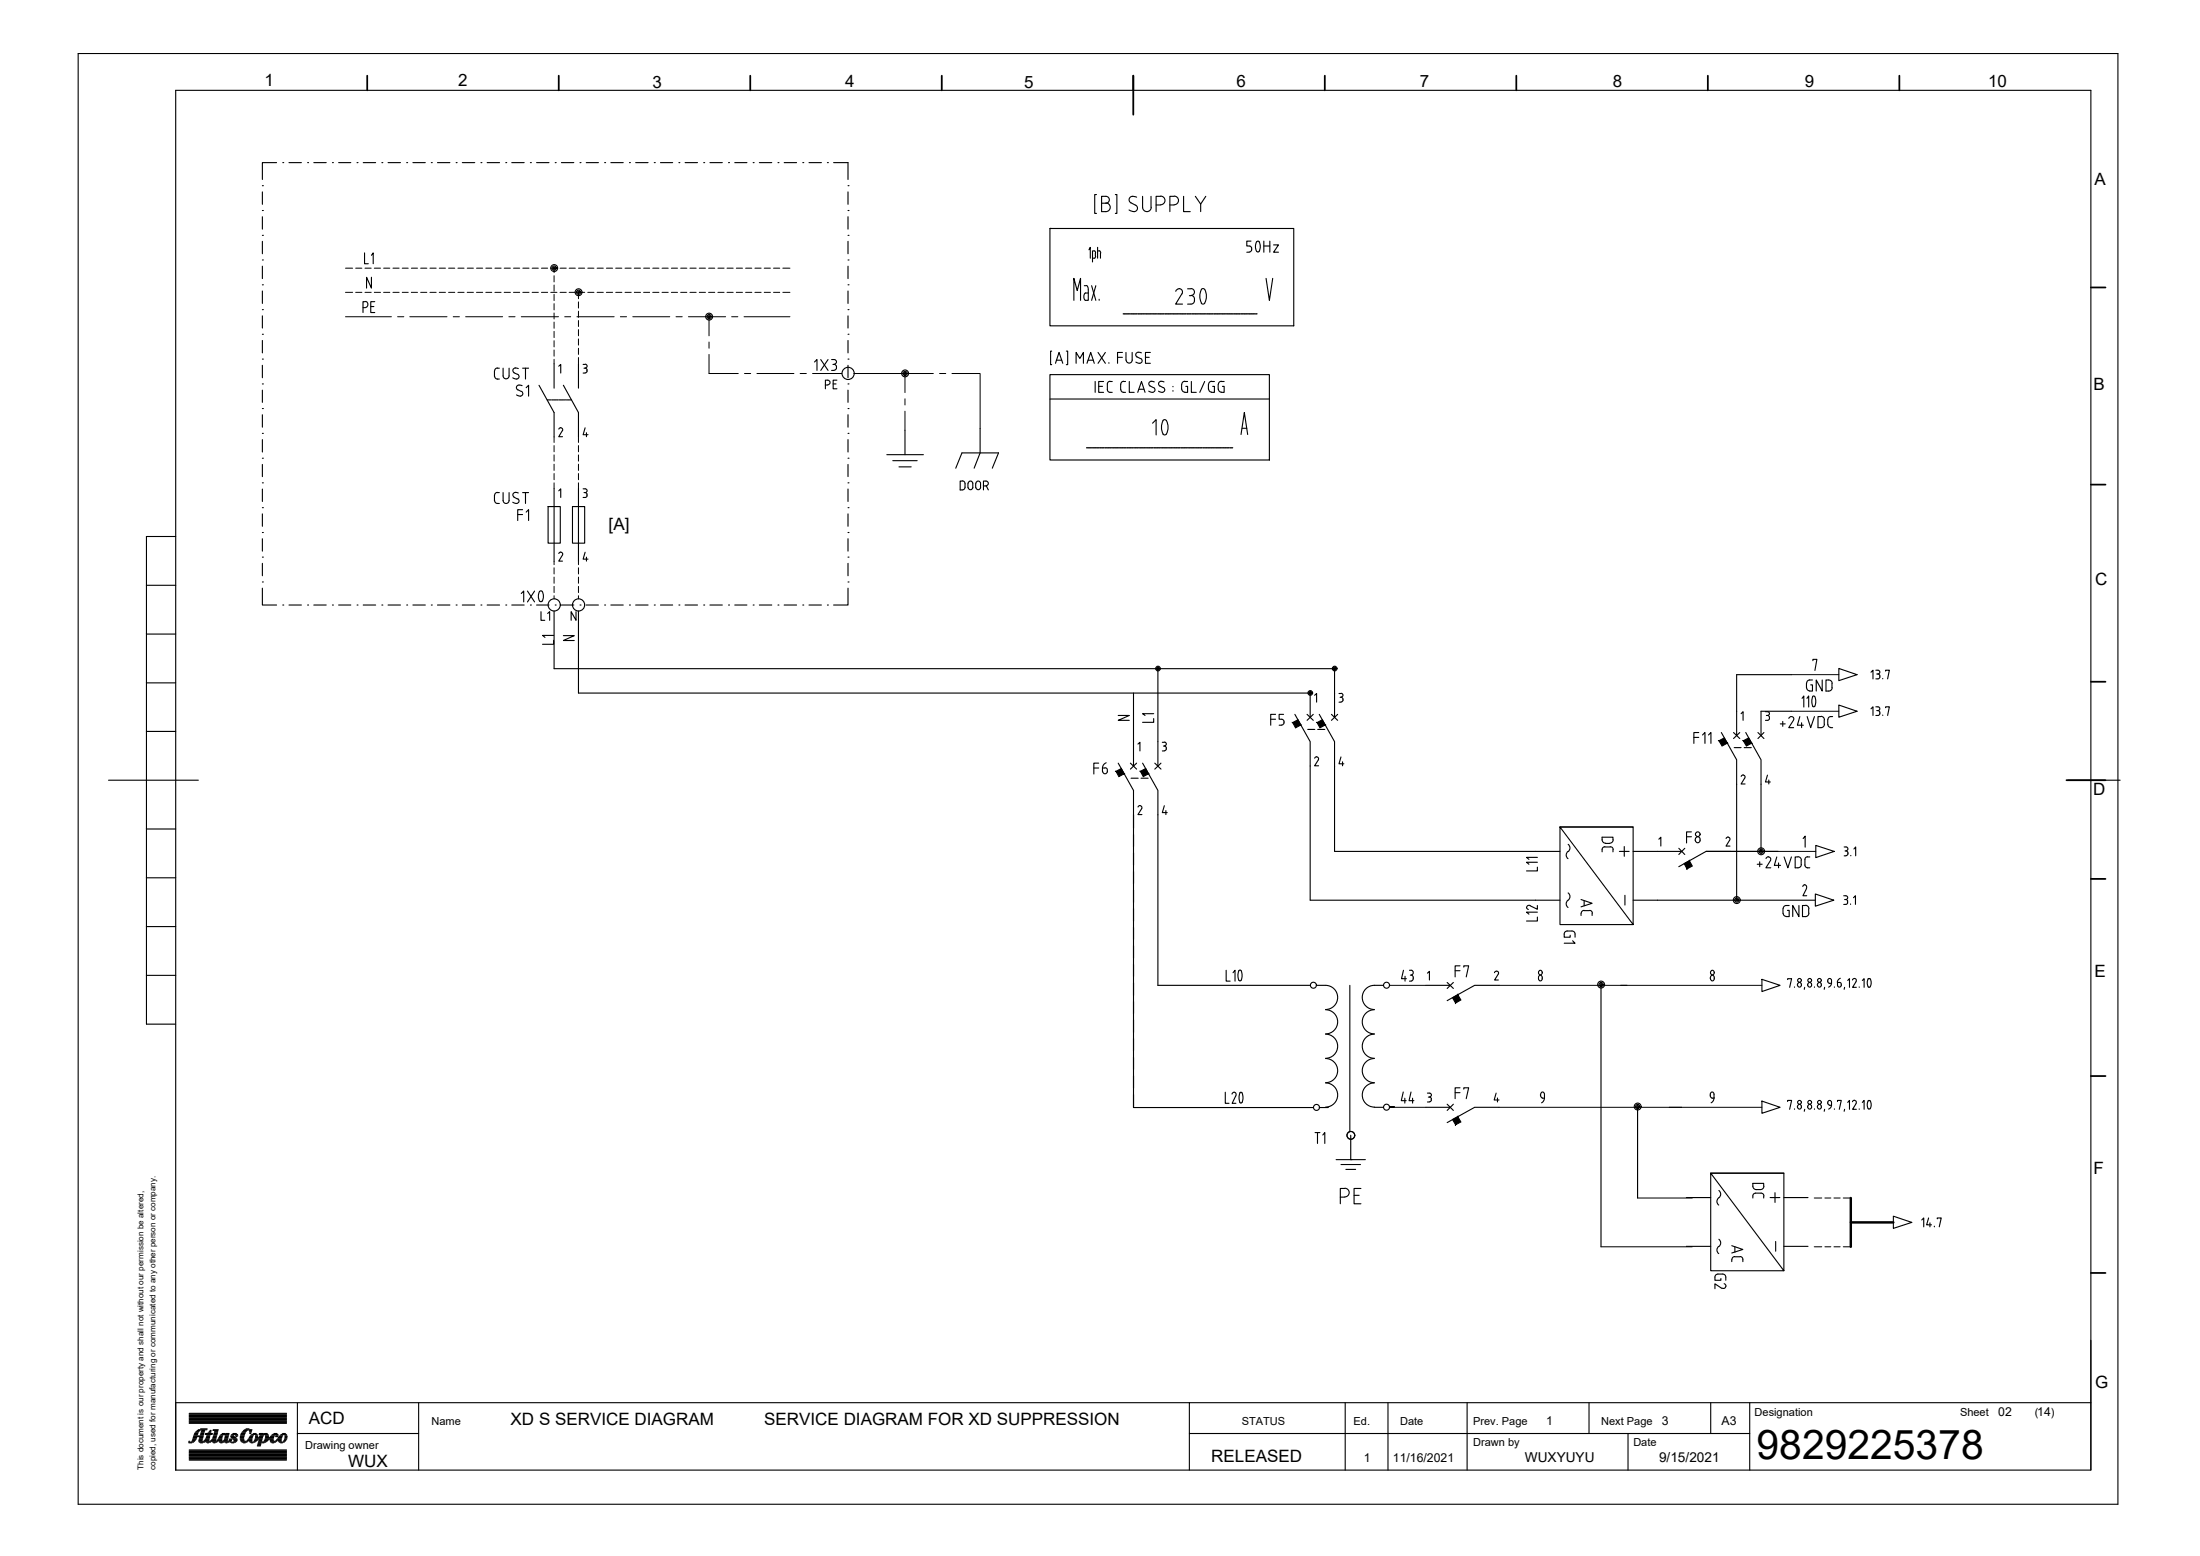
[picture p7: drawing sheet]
<svg xmlns="http://www.w3.org/2000/svg" width="420mm" height="297mm" viewBox="0 0 420 297" stroke-linecap="round" stroke-linejoin="round" font-family="sans-serif">
<!-- layer: Titleblock(Atlas Copco) -->
<g fill="none" stroke="#000" stroke-width=".21">
<path d="M14.9 10.2h389.6v277h-389.6zM33.6 17.2h365.7v263.4h-365.7zM28 111.7h5.6M33.6 102.4h-5.6v93.1h5.6M28 139.6h5.6M28 130.4h5.6M28 121h5.6M20.7 148.9h17.2M28 158.3h5.6M394.9 148.9h10M28 176.9h5.6M28 167.6h5.6"/>
<path d="M28 186.2h5.6M33.6 267.8h193.5M36.1 275.1h.1M36.1 275.4h.5M36.1 275.3h.9M36.1 278.7h18.6M36.1 278.6h18.6M36.1 278.4h18.6M36.1 278.3h18.6M36.1 278.1h18.6M36.1 278h18.6M36.1 277.8h18.6"/>
<path d="M36.1 277.7h18.6M36.1 277.6h18.6M36.1 277.4h18.6M36.1 277.3h18.6M36.1 277.1h18.6M36.1 277h18.6M36.1 276.8h18.6M36.1 271.7h18.6M36.1 271.6h18.6M36.1 271.4h18.6M36.1 271.3h18.6M36.1 271.1h18.6"/>
<path d="M36.1 271h18.6M36.1 270.8h18.6M36.1 270.7h18.6M36.1 270.5h18.6M36.1 270.4h18.6M36.1 270.2h18.6M36.1 270.1h18.6M36.1 269.9h18.6M36.1 269.8h18.6M36.6 275.1h.6M36.7 275h.6M36.8 274.8h.6"/>
<path d="M36.8 274.7h.7M36.9 274.5h.6M36.9 274.4h.7M36.9 274.2h1.9M37 274.1h1.8M37 274h.7M37.1 273.8h.6M37.2 273.7h.6M37.2 273.5h.6M37.4 273.4h.5M37.5 273.2h.5M37.7 273.1h.5"/>
<path d="M37.9 272.9h1.6M38 275.1h2.5M38 275h.6M38 274.8h.6M38 275.3h1.1M38 274.7h.7M38.1 274.5h.6M38.1 274.4h.7M38.3 275.4h.4M38.3 274h.5M38.3 273.8h.6M38.3 272.8h1.3"/>
<path d="M38.3 273.7h.6M38.4 273.5h.6M38.4 273.4h.6M38.5 273.2h.6M38.5 273.1h.6M39 275h.9M39.1 274.8h.8M39.2 273.8h1.3M39.2 273.7h1.4M39.2 274.7h.7M39.3 274.5h.7M39.4 275.3h.8"/>
<path d="M39.4 274.4h.6M39.4 274.2h.6M39.5 274.1h.6M39.5 274h.6M39.6 275.4h.3M39.7 273.5h.5M39.9 273.4h.4M40 273.2h.3M40.1 273.1h.2M40.2 275h1M40.4 274.8h.8M40.5 275.1h1.1"/>
<path d="M40.5 274.7h.8M40.6 275.3h.8M40.6 274.5h.7M40.7 274.4h.6M40.7 273.1h.9M40.7 274.2h.6M40.7 272.9h1M40.8 275.4h.3M40.8 274.1h.6M40.8 274h.6M40.8 273.8h.7M40.9 273.7h.6"/>
<path d="M40.9 273.5h.7M41 273.4h.6M41 273.2h.6M41.4 275h1M41.6 274.8h.8M41.6 274.7h.8M41.7 274.5h.7M41.8 275.1h2.3M41.8 274.4h.6M41.9 275.3h.8M41.9 274.2h.5M42 274.1h.5"/>
<path d="M42.1 274h.5M42.1 275.4h.3M42.2 273.8h1.5M42.4 273.7h.6M42.7 275h.7M42.8 274.8h.7M42.9 274.7h.6M42.9 275.3h.8M42.9 274.5h.6M43 274.4h.5M43 274h.7M43 274.2h.6"/>
<path d="M43 274.1h.6M43.1 275.4h.3M43.2 273.7h.6M43.7 275h.5M43.8 274.8h.5M43.8 274.7h.4M43.9 275.3h1.1M44.1 274.2h.7M44.1 274.1h.5M44.1 274.4h.9M44.1 274h.5M44.2 275.4h.5"/>
<path d="M44.3 274.5h.9M44.3 273.8h1.1M44.4 274.7h.9M44.5 273.7h.7M44.6 274.8h.7M44.6 275.1h.6M44.7 275h.6M45 274.1h.4M45 274h.4M45.1 274.2h.1M45.9 274.7h.7M45.9 274.5h.7"/>
<path d="M45.9 274.4h.7M45.9 274.2h.7M45.9 274.8h.7M45.9 274.1h.7M46 275h.6M46 274h.7M46 273.8h.7M46 273.7h.8M46 275.1h1.4M46.2 273.5h.6M46.2 275.3h1M46.3 273.4h.6"/>
<path d="M46.4 273.2h.7M46.5 275.4h.3M46.5 273.1h.7M46.7 272.9h1.4M47 272.8h.6M47.2 275h.3M47.3 274.8h.8M47.4 274.7h.7M47.5 274.5h.7M47.6 275h.5M47.6 273.1h.5M47.6 275.1h.5"/>
<path d="M47.6 274.4h.6M47.7 273.2h.3M47.7 273.7h.2M47.7 274.2h.5M47.7 273.5h.2M47.7 273.4h.3M47.7 275.3h1M47.8 274.1h.5M47.9 274h.5M47.9 275.4h.4M48.1 273.8h1M48.4 273.7h.5"/>
<path d="M48.5 275.1h.4M48.6 275h.5M48.7 274.8h.6M48.7 274.7h.7M48.8 274.5h1.3M48.8 274.4h.4M48.8 274.2h.4M48.8 274.1h.4M48.8 274h.4M49.1 276h.6M49.2 275.9h.6M49.2 275.7h.6"/>
<path d="M49.3 275.6h.6M49.3 275.4h.6M49.3 275.3h1.5M49.4 275.1h.7M49.4 274.4h.8M49.4 275h.6M49.5 274.8h.5M49.5 273.8h1.7M49.5 273.7h.8M49.5 274.7h.6M49.5 274.2h.7M49.6 274.1h.7"/>
<path d="M49.7 274h.7M50.1 275.4h.3M50.4 275.1h.6M50.5 273.7h.5M50.5 275h.7M50.6 274.8h.7M50.6 274.7h.9M50.7 274.5h.6M50.7 274h.6M50.7 274.4h.6M50.7 274.2h.6M50.7 274.1h.6"/>
<path d="M51.3 274.5h.9M51.5 274.4h.8M51.5 274.8h.7M51.5 274.7h.7M51.6 275h.6M51.6 275.1h1.3M51.6 274.2h.7M51.7 275.3h.9M51.8 274.1h.6M51.9 274h.6M51.9 275.4h.4M52.1 273.8h1"/>
<path d="M52.3 273.7h.6M52.6 274.1h.5M52.6 274.2h.5M52.7 275h.3M52.7 274h.4M52.8 274.8h.9M52.9 274.7h.8M53.1 274.5h.7M53.2 275h.5M53.2 274.4h.6M53.2 275.1h.5M53.3 274.2h.6"/>
<path d="M53.3 275.3h1M53.4 274.1h.6M53.5 274h.5M53.6 275.4h.4M53.7 273.8h1M54 273.7h.5M54.1 275.1h.4M54.2 275h.4M54.3 274.8h.4M54.3 274.7h.5M54.4 274.5h.4M54.4 274h.4"/>
<path d="M54.4 274.4h.4M54.4 274.2h.4M54.4 274.1h.4M56.8 273.7h23.2M56.8 267.9v12.7M80 267.8v12.8M227.1 273.7h107.1M256.9 267.8v12.8M265.1 267.8v12.8M280.2 267.8v12.8M303.5 267.8v5.9M310.9 273.7v6.9"/>
<path d="M326.7 267.8v5.9M334.2 267.8v12.8M399.3 267.8h-172.2v12.8"/>
</g>
<!-- layer: Sketch Geometry(Atlas Copco) -->
<g fill="none" stroke="#000" stroke-width=".34">
<path d="M70.1 14.4v2.8M106.7 14.4v2.8M143.3 14.4v2.8M179.9 14.4v2.8M216.4 14.4v7.5M253 14.4v2.8M289.6 14.4v2.8M326.2 14.4v2.8M362.7 14.4v2.8M399.3 54.9h2.8M399.3 92.5h2.8M399.3 130.1h2.8"/>
<path d="M394.7 148.9h7.4M399.3 167.8h2.8M399.3 205.4h2.8M399.3 243h2.8"/>
</g>
<!-- layer: LOCBOX -->
<g fill="none" stroke="#000" stroke-width=".21">
<path d="M50.1 35.4h.1M50.1 36.6v2.4M52.8 31h-2.7v3.3M54 31h.1M55.2 31h2.4M58.7 31h.1M59.9 31h2.4M63.5 31h.1M64.7 31h2.3M68.2 31h.1M69.4 31h2.3M72.9 31h.1"/>
<path d="M74.1 31h2.4M77.7 31h.1M78.9 31h2.3M82.4 31h.1M83.6 31h2.3M87.1 31h.1M88.3 31h2.4M91.8 31h.1M93 31h2.4M96.6 31h.1M97.7 31h2.4M101.3 31h.1"/>
<path d="M102.5 31h2.3M106 31h.1M107.2 31h2.4M110.8 31h.1M112 31h2.3M115.5 31h.1M116.7 31h2.3M120.2 31h.1M121.4 31h2.4M125 31h.1M126.1 31h2.4M129.7 31h.1"/>
<path d="M130.8 31h2.4M134.4 31h.1M135.6 31h2.4M139.1 31h.1M140.3 31h2.3M143.8 31h.1M145 31h2.4M148.6 31h.1M149.8 31h2.3M153.3 31h.1M154.5 31h2.4M158 31h.1"/>
<path d="M159.2 31h2.8v3.3M162 35.4h.1M162 36.6v2.4M50.1 59.1h.1M50.1 54.4h.1M50.1 49.6h.1M50.1 44.9h.1M50.1 40.2h.1M50.1 41.4v2.3M50.1 46.1v2.3M50.1 50.8v2.4M50.1 55.6v2.3"/>
<path d="M162 40.2h.1M162 44.9h.1M162 49.6h.1M162 54.4h.1M162 59.1h.1M162 41.4v2.3M162 46.1v2.3M162 50.8v2.4M162 55.6v2.3M50.1 78h.1M50.1 73.3h.1M50.1 68.6h.1"/>
<path d="M50.1 63.8h.1M50.1 60.3v2.3M50.1 65v2.4M50.1 69.7v2.4M50.1 74.5v2.3M50.1 79.2v2.3M162 63.8h.1M162 68.6h.1M162 73.3h.1M162 78h.1M162 60.3v2.3M162 65v2.4"/>
<path d="M162 69.7v2.4M162 74.5v2.3M162 79.2v2.3M50.1 96.9h.1M50.1 92.2h.1M50.1 87.5h.1M50.1 82.7h.1M50.1 83.9v2.4M50.1 88.7v2.3M50.1 93.4v2.3M50.1 98.1v2.4M162 82.7h.1"/>
<path d="M162 87.5h.1M162 92.2h.1M162 96.9h.1M162 83.9v2.4M162 88.7v2.3M162 93.4v2.3M162 98.1v2.4M50.1 112.3v3.2h2.7M50.1 111.1h.1M50.1 106.4h.1M50.1 101.7h.1M50.1 102.8v2.4"/>
<path d="M50.1 107.5v2.4M54 115.5h.1M55.2 115.5h2.4M58.7 115.5h.1M59.9 115.5h2.4M63.5 115.5h.1M64.7 115.5h2.3M68.2 115.5h.1M69.4 115.5h2.3M72.9 115.5h.1M74.1 115.5h2.4M77.7 115.5h.1"/>
<path d="M78.9 115.5h2.3M82.4 115.5h.1M83.6 115.5h2.3M87.1 115.5h.1M88.3 115.5h2.4M91.8 115.5h.1M93 115.5h2.4M96.6 115.5h.1M97.7 115.5h2.4M101.3 115.5h.1M102.5 115.5h2.3M106 115.5h.1"/>
<path d="M107.2 115.5h2.4M110.8 115.5h.1M112 115.5h2.3M115.5 115.5h.1M116.7 115.5h2.3M120.2 115.5h.1M121.4 115.5h2.4M125 115.5h.1M126.1 115.5h2.4M129.7 115.5h.1M130.8 115.5h2.4M134.4 115.5h.1"/>
<path d="M135.6 115.5h2.4M139.1 115.5h.1M140.3 115.5h2.3M143.8 115.5h.1M145 115.5h2.4M148.6 115.5h.1M149.8 115.5h2.3M153.3 115.5h.1M154.5 115.5h2.4M158 115.5h.1M162 101.7h.1M162 106.4h.1"/>
<path d="M162 111.1h.1M162 112.3v3.2h-2.8M162 102.8v2.4M162 107.5v2.4"/>
</g>
<!-- layer: WIRES_CUSTOMER -->
<g fill="none" stroke="#000" stroke-width=".19">
<path d="M66 51.2h1.3M66 55.8h1.3M67.9 51.2h1.2M67.9 55.8h1.2M69.7 51.2h1.2M69.7 55.8h1.2M71.5 51.2h1.2M71.5 55.8h1.2M73.3 51.2h1.2M73.3 55.8h1.2M75 51.2h1.2M75 55.8h1.2"/>
<path d="M76.8 51.2h1.2M76.8 55.8h1.2M78.6 51.2h1.1M78.6 55.8h1.1M80.3 51.2h1.2M80.3 55.8h1.2M82.1 51.2h1.2M82.1 55.8h1.2M83.9 51.2h1.2M83.9 55.8h1.2M85.7 51.2h1.2M85.7 55.8h1.2"/>
<path d="M87.4 51.2h1.2M87.4 55.8h1.2M89.2 51.2h1.2M89.2 55.8h1.2M91 51.2h1.2M91 55.8h1.2M92.8 51.2h1.1M92.8 55.8h1.1M94.5 51.2h1.2M94.5 55.8h1.2M96.3 51.2h1.2M96.3 55.8h1.2"/>
<path d="M98.1 51.2h1.2M98.1 55.8h1.2M99.9 51.2h1.1M99.9 55.8h1.1M101.6 51.2h1.2M101.6 55.8h1.2M103.4 51.2h1.2M103.4 55.8h1.2M105.2 51.2h1.2M105.2 55.8h1.2M105.8 51.2v.8M105.8 52.6v1.2"/>
<path d="M105.8 54.4v1.2M105.8 56.2v1.2M105.8 58v1.2M105.8 59.7v1.2M107 51.2h1.1M107 55.8h1.1M108.7 51.2h1.2M108.7 55.8h1.2M110.5 51.2h1.2M110.5 57.6v1.2M110.5 59.4v1.2M111.7 55.8h-1.2v1.2"/>
<path d="M112.3 51.2h1.1M112.3 55.8h1.1M114 51.2h1.2M114 55.8h1.2M115.8 51.2h1.2M115.8 55.8h1.2M117.6 51.2h1.2M117.6 55.8h1.2M119.4 51.2h1.2M119.4 55.8h1.2M121.1 51.2h1.2M121.1 55.8h1.2"/>
<path d="M122.9 51.2h1.2M122.9 55.8h1.2M124.7 51.2h1.1M124.7 55.8h1.1M126.4 51.2h1.2M126.4 55.8h1.2M128.2 51.2h1.2M128.2 55.8h1.2M130 51.2h1.2M130 55.8h1.2M131.8 51.2h1.2M131.8 55.8h1.2"/>
<path d="M133.5 51.2h1.2M133.5 55.8h1.2M135.3 51.2h1.2M135.3 55.8h1.2M137.1 51.2h1.2M137.1 55.8h1.2M138.8 51.2h1.2M138.8 55.8h1.2M140.6 51.2h1.2M140.6 55.8h1.2M142.4 51.2h1.2M142.4 55.8h1.2"/>
<path d="M144.2 51.2h1.2M144.2 55.8h1.2M146 51.2h1.1M146 55.8h1.1M147.7 51.2h1.2M147.7 55.8h1.2M149.5 51.2h1.4M149.5 55.8h1.4M105.8 61.5v1.2M105.8 63.3v1.1M105.8 65v1.2M105.8 66.8v1.2"/>
<path d="M105.8 68.6v.8M110.5 61.2v1.1M110.5 62.9v1.2M110.5 64.7v1.2M110.5 66.5v1.2M110.5 68.3v1.1M105.8 83.4v1.1M105.8 85.1v1.1M105.8 86.8v1.2M105.8 88.6v1.2M105.8 90.4v1.2M105.8 92.2v1"/>
<path d="M110.5 83.4v1.1M110.5 85.1v1.1M110.5 86.8v1.2M110.5 88.6v1.2M110.5 90.4v1.2M110.5 92.2v1M105.8 107.2v.6M105.8 108.4v1.2M105.8 110.2v1.2M105.8 111.9v1.2M105.8 113.7v.6M110.5 107.2v.6"/>
<path d="M110.5 108.4v1.2M110.5 110.2v1.2M110.5 111.9v1.2M110.5 113.7v.6"/>
</g>
<!-- layer: WIRES_EARTH -->
<g fill="none" stroke="#000" stroke-width=".19">
<path d="M66 60.5h8.7M75.9 60.5h1.2M78.3 60.5h7.1M86.6 60.5h1.1M88.9 60.5h7.1M97.2 60.5h1.2M99.6 60.5h7.1M107.9 60.5h1.1M110.2 60.5h7.1M118.5 60.5h1.2M120.8 60.5h7.1M129.1 60.5h1.2"/>
<path d="M131.5 60.5h7.1M135.4 60.5v3.6M135.4 65.3v1.2M135.4 67.7v3.6h5.6M139.7 60.5h1.2M142.1 60.5h8.8M142.2 71.3h1.2M144.6 71.3h7M152.8 71.3h1.2M155.2 71.3h5.6M163.1 71.3h15.2M172.8 71.3v3.6"/>
<path d="M172.8 76.1v1.2M172.8 78.5v3.6M179.4 71.3h1.2M181.8 71.3h5.4v10.5"/>
</g>
<!-- layer: SYMS -->
<g fill="none" stroke="#000" stroke-width=".21">
<path d="M102.9 73.5l2.9 5.3v4.6M105.8 69.4v4.7M107.6 73.5l2.9 5.3v4.6M110.5 69.4v4.7M104.7 96.7h2.3v7h-2.3zM105.8 93.2v14M109.3 96.7h2.4v7h-2.4zM110.5 93.2v14M169.4 86.8h6.9M170.5 87.9h4.7M171.7 89.1h2.3M172.8 82.1v4.7"/>
<path d="M182.5 89.4l1.2-2.9h7l-1.2 2.9M187.2 81.8v4.7l-1.2 2.9M247.3 136.4l2.9 5.2v4.6M249.6 136.4l1.2 1.1M250.2 132.3v4.6M250.8 136.4l-1.2 1.1M252 136.4l2.9 5.2v4.6M254.3 136.4l1.2 1.1M254.9 132.3v4.6M255.5 136.4l-1.2 1.1M328.7 139.8l3 5.2v4.7M331.1 139.8l1.2 1.2"/>
<path d="M331.7 135.8v4.6M332.3 139.8l-1.2 1.2M333.4 139.8l2.9 5.2v4.7M335.7 139.8l1.2 1.2M336.3 135.8v4.6M336.9 139.8l-1.2 1.2M351.2 134.6l3.5 1.2-3.5 1.1zM351.2 127.6l3.5 1.2-3.5 1.1zM213.6 145.7l2.9 5.2v4.6M215.9 145.7l1.2 1.1M216.5 141.6v4.6M217.1 145.7l-1.2 1.1"/>
<path d="M218.2 145.7l2.9 5.2v4.6M220.5 145.7l1.2 1.1M221.1 141.6v4.6M221.7 145.7l-1.2 1.1M311.9 157.9h-14l14 18.6v-18.6h-14v18.6h14M293.3 162.5h4.6M293.3 171.8h4.6M299.5 171.8a.87 .87 0 0 0 0 1.4M299.5 162.5a.87 .87 0 0 0 0 1.4M299.5 170.5a.87 .87 0 0 1 0 1.3M299.5 161.2a.87 .87 0 0 1 0 1.4M309.3 162.5h1.8"/>
<path d="M310.2 161.6v1.9M310.3 170.9v1.9M311.9 162.5h9.3M311.9 171.8h4.7M320.6 161.9l1.2 1.2M321.8 161.9l-1.2 1.2M330.5 162.5h-4.7l-5.2 3M346.7 170.7l3.5 1.1-3.5 1.2zM346.8 161.4l3.5 1.1-3.5 1.2zM272.3 188.1h4.7M276.4 187.6l1.2 1.1M277.6 187.6l-1.2 1.1"/>
<path d="M286.3 188.1h-4.7l-5.2 2.9M336.5 187l3.5 1.1-3.5 1.2zM272.3 211.4h4.7M276.4 210.8l1.2 1.2M277.6 210.8l-1.2 1.2M286.3 211.4h-4.7l-5.2 2.9M336.5 210.2l3.5 1.2-3.5 1.1zM322.1 228.6h4.6M322.1 237.9h4.6M328.2 237.9a.87 .87 0 0 0 0 1.4M328.3 236.6a.87 .87 0 0 1 0 1.4M328.3 227.3a.94 .94 0 0 1-.2 1.6 .87 .87 0 0 0 .1 1.1"/>
<path d="M338.1 228.6h1.8M339 227.7v1.8M339.1 237v1.9M340.7 224h-14l14 18.6v-18.6h-14v18.6h14M340.7 228.6h4.6M340.7 237.9h4.6M361.6 232.2l3.5 1.2-3.5 1.1z"/>
<circle cx="105.8" cy="51.2" r=".66"/>
<circle cx="105.8" cy="51.2" r=".4"/>
<circle cx="105.8" cy="51.2" r=".19"/>
<circle cx="110.5" cy="55.8" r=".66"/>
<circle cx="110.5" cy="55.8" r=".4"/>
<circle cx="110.5" cy="55.8" r=".19"/>
<circle cx="135.4" cy="60.4" r=".66"/>
<circle cx="135.4" cy="60.4" r=".4"/>
<circle cx="135.4" cy="60.4" r=".19"/>
<circle cx="162" cy="71.3" r="1.16"/>
<circle cx="172.9" cy="71.3" r=".66"/>
<circle cx="172.9" cy="71.3" r=".4"/>
<circle cx="172.9" cy="71.3" r=".19"/>
<circle cx="105.8" cy="115.5" r="1.16"/>
<circle cx="110.5" cy="115.5" r="1.16"/>
<circle cx="331.7" cy="171.8" r=".66"/>
<circle cx="331.7" cy="171.8" r=".4"/>
<circle cx="331.7" cy="171.8" r=".19"/>
<circle cx="336.3" cy="162.5" r=".66"/>
<circle cx="336.3" cy="162.5" r=".4"/>
<circle cx="336.3" cy="162.5" r=".19"/>
<circle cx="305.8" cy="188" r=".66"/>
<circle cx="305.8" cy="188" r=".4"/>
<circle cx="305.8" cy="188" r=".19"/>
<circle cx="312.8" cy="211.2" r=".66"/>
<circle cx="312.8" cy="211.2" r=".4"/>
<circle cx="312.8" cy="211.2" r=".19"/>
</g>
<!-- layer: WIRES_POWER -->
<path d="M105.8 116.6v11h149.1M110.5 116.6v15.7h139.7M216.5 132.3v9.3M221.1 127.6v14M216.5 155.5v55.9h34.3M221.1 155.5v32.6h29.1" fill="none" stroke="#000" stroke-width=".21"/>
<!-- layer: TAGS -->
<g fill="none" stroke="#000" stroke-width=".21">
<path d="M155.6 69.1l.4-.5v2.1M156.7 68.6l1.4 2.1M158.1 68.6l-1.4 2.1M158.8 68.6h.5M158.8 70.7h.5M159.1 69.6h.2M159.3 68.6a.44 .44 0 0 1 .5 .5 .44 .44 0 0 1-.5 .4M159.3 69.6h.2l.3 .4M159.8 70a.49 .49 0 0 1-.5 .7M99.6 113.3l.4-.5v2.1M100.7 112.8l1.4 2.1M102.1 112.8l-1.4 2.1"/>
<path d="M103 112.9a1.97 1.97 0 0 0 0 1.9M103.1 112.9l.2-.1 .2 .1M103.1 114.8l.2 .1 .2-.1M103.6 112.9a1.97 1.97 0 0 1 0 1.9"/>
</g>
<!-- layer: TERMS -->
<g fill="none" stroke="#000" stroke-width=".21">
<path d="M106.7 69.9l.4-.3v1.6M111.4 69.6h.3M111.4 71.2h.3M111.5 70.3h.2M111.8 69.5a.36 .36 0 0 1 .3 .4 .36 .36 0 0 1-.3 .3M111.8 70.3a.37 .37 0 0 1 .3 .5M112.1 70.8l-.3 .4M157.6 73.5h.5M158.1 72.6h-.5v1.6M158.1 72.6a.44 .44 0 0 1 .4 .4 .44 .44 0 0 1-.4 .5M159.1 73.3h.6M159.8 72.6h-.7v1.6h.7"/>
<path d="M106.7 93.7l.4-.4v1.7M107.1 81.7a.36 .36 0 0 1 .3 .5M107.1 81.6l-.4 .3M107.4 82.2l-.7 1.2h.7M111.4 93.3h.3M111.4 95h.3M111.5 94h.2M111.7 81.7l-.3 1.3h.9M111.8 93.3a.36 .36 0 0 1 .3 .4 .36 .36 0 0 1-.3 .3l.3 .4M112 82.6v.8M112.1 94.4a.37 .37 0 0 1-.3 .6M103.3 116.8v1.6h.7"/>
<path d="M104.6 117.1l.4-.3v1.6M107.1 105.4a.36 .36 0 0 1 .3 .6M107.1 105.4l-.4 .3M107.4 106l-.7 1.1h.7M110 116.8v1.6l-.9-1.6v1.6M111.7 105.4l-.3 1.3h.9M112 106.4v.7M251.1 132.7l.3-.3v1.6M255.7 132.4h.4M255.9 133.1a.41 .41 0 0 1 .6 .4M256.1 132.3a.36 .36 0 0 1 .4 .4 .36 .36 0 0 1-.4 .4M256.5 133.5a.4 .4 0 0 1-.4 .5h-.4"/>
<path d="M332.5 136.2l.4-.3v1.6M337.2 135.9h.4a.36 .36 0 0 1 .3 .3 .36 .36 0 0 1-.3 .4M337.3 136.6h.3M337.6 136.6l.3 .3M337.9 137a.41 .41 0 0 1-.3 .5h-.4M217.3 142l.4-.3v1.7M217.3 154.1a.38 .38 0 0 1 .6-.3 .38 .38 0 0 1 .1 .6l-.7 1.1h.8M222 141.7h.4M222 143.4h.4M222.2 142.4h.2M222.4 153.8l-.4 1.3h.9M222.4 141.7a.36 .36 0 0 1 .3 .3 .36 .36 0 0 1-.3 .4"/>
<path d="M222.4 142.4a.41 .41 0 0 1 .3 .6M222.7 154.7v.8M222.7 143l-.3 .3M251.1 144.7a.38 .38 0 0 1 .5-.2 .38 .38 0 0 1 .2 .5l-.7 1.2h.7M256.1 144.5l-.4 1.3h1M256.4 145.4v.8M330 159.8a.36 .36 0 0 1 .3 .6M330 159.8l-.3 .3M332.9 148a.36 .36 0 0 1 .3 .5M332.9 147.9l-.4 .3M333.2 148.6l-.7 1.1h.8M337.6 148l-.4 1.3h.9"/>
<path d="M337.8 148.9v.8M316.8 160.2l.4-.4v1.7M330.3 160.4l-.7 1.1h.8M272.6 185.8l.4-.4v1.7M285.8 185.4l-.4 .3M285.8 185.4a.36 .36 0 0 1 .3 .5M286.1 186l-.7 1.1h.8M272.6 208.7h.4a.36 .36 0 0 1 .4 .3 .36 .36 0 0 1-.4 .4M272.6 210.4h.4M272.8 209.4a.43 .43 0 0 1 .6 .4M273.3 209.8v.2M273.4 210l-.4 .3"/>
<path d="M285.7 208.7l-.3 1.3h.9M286 209.6v.8"/>
</g>
<!-- layer: WIREFIXED -->
<g fill="none" stroke="#000" stroke-width=".21">
<path d="M69.3 58.7h.5M69.6 48.3v2h.7M69.8 57.6h-.5v2.1M69.8 57.5a.59 .59 0 0 1 .5 .6 .59 .59 0 0 1-.5 .6M70.8 58.5h.6M70.9 48.7l.4-.4v2M70.9 52.9v2.1l-.9-2.1v2.1M71.6 57.6h-.8v2.1h.8M105.7 122.2v.8h-2.1M105.7 121.3h-2.1l.5 .4M344.2 133.3l.3-.4v2.1M345.1 133.3l.3-.4v2.1"/>
<path d="M346.2 126.1v-.2h.8l-.4 2.1M346.3 132.9h.2a1.64 1.64 0 0 1-.1 2 1.82 1.82 0 0 1-.1-2zM344.4 160.1l.3-.5v2.1M344.7 168.9l.3 .3v.4M344.7 168.9l-.4 .3M345 169.6l-.7 1.4h.7M234.2 185.2v2.1h.7M235.5 185.7l.4-.5v2.1M237 185.3l-.2-.1-.2 .1-.2 .7 .2 1.2 .2 .1 .2-.2M237 185.3l.2 .7-.2 1.2M268 185.2l-.3 1.6h.9M268.3 186.4v.9"/>
<path d="M269.2 185.2h.3a.45 .45 0 0 1 .4 .5 .45 .45 0 0 1-.4 .4M269.2 187.3h.3M269.4 186.2a.43 .43 0 0 1 .5 .4M269.9 186.6a.49 .49 0 0 1-.4 .7M293.8 186.6l.1-.2 .3-.2 .3 .2v.2M293.8 186.6a.43 .43 0 0 0 .1 .5 .43 .43 0 0 0 .5 .1l.1-.6M234 208.5v2.1h.7M235.7 208.5l-.4 .4M235.7 208.5l.3 .2v.5M236 209.2l-.7 1.4h.7M236.9 208.5h.2a1.64 1.64 0 0 1-.1 2.1 1.82 1.82 0 0 1-.1-2.1zM251.1 216.2h1"/>
<path d="M251.6 216.2v2.1M252.6 216.7l.4-.5v2.1M268 208.5l-.4 1.6h.9M268.3 209.6v1M269.5 208.5l-.4 1.6h.9M269.8 209.6v1M294.2 208.9v.3M294.2 208.9l.1-.2 .3-.2 .3 .2 .1 .2M294.2 209.2l.1 .2 .3 .2M294.6 209.6h.4M295 208.9a1.45 1.45 0 0 1-.6 1.6"/>
<circle cx="294.1" cy="185.7" r=".41"/>
</g>
<!-- layer: DESC -->
<g fill="none" stroke="#000" stroke-width=".21">
<path d="M183.4 91.8l.6 .1a1.19 1.19 0 0 1 0 1.6h-.6zM184.9 92.3v.8M184.9 92.3a.44 .44 0 0 1 .4-.5 .44 .44 0 0 1 .5 .5v.8a.44 .44 0 0 1-.5 .4 .44 .44 0 0 1-.4-.5M186.3 92.3v.8M186.4 92.3a.44 .44 0 0 1 .4-.5 .44 .44 0 0 1 .5 .5v.8a.44 .44 0 0 1-.5 .4 .44 .44 0 0 1-.4-.5M187.8 92.8h.5M188.3 92.7a.44 .44 0 0 0 .5-.4 .44 .44 0 0 0-.5-.5h-.5v1.7M188.4 92.8l.4 .7M340 138.2h.9M340.5 137.7v1M342.1 136.8l-.5 .3M342.1 136.8l.4 .2v.5"/>
<path d="M342.5 137.5l-.9 1.4h.9M343.7 136.8l-.4 1.6h1.1M344.1 138v.9M345 130.4v.9M345 131.3l.3 .5 .3 .1M345.1 136.8l.7 2.1 .7-2.1M345.6 129.8h.5M345.6 129.8l-.3 .1-.3 .5M345.8 130.7h.3v1.2h-.5M347.8 136.8h-.6v2.1h.6a.66 .66 0 0 0 .6-.6M347.8 136.8a.66 .66 0 0 1 .6 .6M348 129.8v2.1l-1.1-2.1v2.1"/>
<path d="M348.4 137.4v.9M349.1 137.3v1.1M349.1 138.3a.69 .69 0 0 0 .9 .6M349.9 130.5v.8M349.9 130.5a.66 .66 0 0 0-.7-.7h-.5v2.1h.6a.66 .66 0 0 0 .6-.6M350 136.8a.64 .64 0 0 0-.9 .5M335.6 165h.9M336.1 164.5v1M337.7 163.6l.4 .2v.5M337.7 163.5l-.4 .4M338.1 164.3l-.8 1.4h.9M339.3 163.6l-.4 1.6h1.1"/>
<path d="M339.7 164.7v1M340.5 173.5v.9M340.6 174.4l.2 .5h.3M340.7 163.6l.7 2.1 .7-2.1M341.1 172.9h.6M341.1 172.9h-.3l-.2 .5M341.4 173.8h.3v1.2h-.6M343.4 163.6h-.6v2.1h.6M343.4 163.5a.66 .66 0 0 1 .6 .7M343.6 172.9v2.1l-1.2-2.1v2.1M344 164.2v.8M344 165a.66 .66 0 0 1-.6 .7"/>
<path d="M344.8 172.9h-.6v2.1h.6M344.8 172.8a.66 .66 0 0 1 .7 .7M345.2 165.7h.4M345.2 163.6h.4M345.2 163.5l-.4 .3-.1 .3 .1 1.3 .4 .3M345.4 173.5v.8M345.5 174.3a.66 .66 0 0 1-.7 .7"/>
</g>
<!-- layer: WIRECOPY -->
<g fill="none" stroke="#000" stroke-width=".21">
<path d="M107.6 121.3h2.1l-2.1 1h2.1M213.6 136.6h2.1l-2.1 .9h2.1M220.3 137.2v.7h-2.1M220.3 136.2h-2.1l.5 .4M291.5 173.2l.4 .4M292.3 172.9h-.5l-.2 .3M293.6 165.5v.8h-2.1M293.6 164.6h-2.1l.5 .4M293.6 163.7h-2.1l.5 .4M293.6 175.1v.7h-2.1M293.6 174.1h-2.1l.5 .4M293.6 172.9v.7l-1.4-.7"/>
<path d="M326.6 186.6v.2M326.7 186.6v-.2l.3-.2 .3 .2 .1 .2M327.4 186.6a.43 .43 0 0 1-.1 .5 .43 .43 0 0 1-.4 .1l-.2-.4M326.6 208.9l.1-.2 .3-.2 .3 .2v.2M326.6 208.9a.51 .51 0 0 0 .4 .7M327 209.6h.3M327.3 208.9a1.45 1.45 0 0 1-.5 1.6"/>
<circle cx="327" cy="185.7" r=".41"/>
</g>
<!-- layer: TAGFIXED -->
<g fill="none" stroke="#000" stroke-width=".21">
<path d="M98.9 74.4l.7 .3M99.6 74.7a.54 .54 0 0 1 .1 .8 .54 .54 0 0 1-.8 0l-.3-.1M99.7 73.6a.6 .6 0 0 0-.8-.1 .6 .6 0 0 0-.2 .8l.2 .1M100.5 74l.5-.5v2.1M98.9 98.2h.9M99.8 97.3h-.9v2.1M100.5 97.8l.5-.5v2.1M242.7 137.3h.9M243.6 136.4h-.9v2M244.3 138.4h.5M244.8 137.3a.51 .51 0 0 1 .4 .7M245.1 136.4h-.8v.9h.5"/>
<path d="M245.2 138v.2l-.4 .2M324.4 139.8h-.9v2.1M208.9 146.6h.9M209.8 145.7h-.9v2.1M211 146.6h-.4v.7M211 146.6a.4 .4 0 0 1 .5 .4M211.3 145.6a1.08 1.08 0 0 0-.7 1M211.5 147.1a.46 .46 0 0 1-.4 .6 .46 .46 0 0 1-.5-.4M322.1 159.7h.9M323 158.8h-.9v2.1M323.5 140.8h.9M325.1 140.3l.5-.5v2.1"/>
<path d="M326.3 140.3l.5-.5v2.1M298.7 178.3v.6h1.2v-.4M299.3 177.7l1.2 .1 .3 .5M299.3 177.7l-.5 .3-.1 .3M300.3 179.6l.5 .5h-2.1M300.8 178.3v.6M323.8 160.2v.3M323.8 160.2a.44 .44 0 0 1 .4-.5 .44 .44 0 0 1 .5 .5v.3M323.8 160.4a.44 .44 0 0 0 .4 .5 .44 .44 0 0 0 .5-.5M277.9 185.3h.9M278.8 184.4h-.9v2.1M279.6 184.6v-.2h.9l-.5 2.1"/>
<path d="M277.9 208.6h.9M278.8 207.7h-.9v2M279.6 207.9v-.2h.9l-.5 2M327.5 243.8v.6h1.2v-.3M328.1 243.2l1.2 .1 .3 .5M328.1 243.2l-.5 .3-.1 .3M328.9 246l-1.4-.9v.9M329.3 245.1l.3 .4M329.6 245.5l-.2 .4h-.5M329.6 243.8v.6"/>
<circle cx="324.2" cy="159.3" r=".44"/>
</g>
<!-- layer: LOC -->
<g fill="none" stroke="#000" stroke-width=".21">
<path d="M94.4 70.8v1.1M94.5 71.8l.2 .5 .3 .1M95 72.4h.4M95 70.3h.4M95 70.2l-.3 .1-.2 .5M96.1 70.3v1.4a.57 .57 0 0 0 .6 .6 .57 .57 0 0 0 .5-.6v-1.4M98.4 70.2l.6 .2M98.4 70.2a.49 .49 0 0 0-.4 .4 .49 .49 0 0 0 .2 .6l.6 .3M98.9 71.4a.54 .54 0 0 1 .1 .9 .54 .54 0 0 1-.9-.1l-.2-.1M99.8 70.3h1.2M100.4 70.3v2.1M94.4 94.5v1.1"/>
<path d="M94.5 95.6l.2 .4 .3 .1M95 96.1h.4M95 94h.4M95 94l-.3 .1-.2 .4M96.1 94v1.5a.57 .57 0 0 0 .6 .6 .57 .57 0 0 0 .5-.6v-1.5M98.4 94l.6 .1M98.4 94a.49 .49 0 0 0-.4 .4 .49 .49 0 0 0 .2 .5l.6 .4M98.9 95.2a.54 .54 0 0 1 .1 .8 .54 .54 0 0 1-.9 0l-.2-.1M99.8 94h1.2M100.4 94v2.1"/>
</g>
<!-- layer: PSYMS -->
<g fill="none" stroke="#000" stroke-width=".21">
<path d="M200.5 43.6h46.6v18.6h-46.6zM205.1 57.3v-4.2l.6 2.4 .7-2.4v4.2M207.1 54.5h.4M207.5 54.5a.76 .76 0 0 1 .3 .8v2h-.5a.95 .95 0 0 1 0-1.4h.5M208 47.7l.2-.5v2.1M208.5 54.5l.8 2.8M208.6 49.3h.4M209 47.9h-.4v2.1M209 47.9l.2 .4v.8l-.2 .2M209.3 54.5l-.8 2.8M209.6 47.2v2.1M209.6 47.9h.4"/>
<path d="M209.9 57.1v.2M210 47.9l.2 .4M210.2 48.3v1M214.5 59.9h1.3M215.9 59.9h1.3M217.3 59.9h1.3M218.7 59.9h1.3M220.1 59.9h.9M221.1 59.9h1.3M222.4 59.9h1.4M223.8 59.9h1.4M225.2 59.9h1.4"/>
<path d="M226.6 59.9h.9M227.6 59.9h1.3M229 59.9h1.3M230.4 59.9h1.3M231.8 59.9h1.3M233.2 59.9h.9M234.2 59.9h1.3M235.6 59.9h1.3M237 59.9h1.3M238.4 59.9h1.3M239.8 59.9h.3M241.8 53.1l.6 4.2 .7-4.2"/>
<path d="M104.5 76.3h.2M104.8 76.3h.2M105.1 76.3h.1M105.4 76.3h.1M105.6 76.3h.2M105.9 76.3h.2M106.2 76.3h.2M106.5 76.3h.1M106.8 76.3h.1M107 76.3h.2M107.3 76.3h.2M107.6 76.3h.2"/>
<path d="M107.9 76.3h.1M108.1 76.3h.2M108.4 76.3h.2M108.7 76.3h.2M109 76.3h.2M200.5 71.5h41.9v16.3h-41.9zM200.5 76.2h41.9M207.5 85.5h1M208.6 85.5h1.3M210 85.5h.9M211 85.5h1.3M212.4 85.5h1.3"/>
<path d="M213.8 85.5h1.3M215.2 85.5h1.3M216.6 85.5h.9M217.5 85.5h1.3M218.9 85.5h1.3M220.3 85.5h1.3M221.7 85.5h1.3M223.1 85.5h.9M224.1 85.5h1.3M225.5 85.5h1.3M226.9 85.5h1.3M228.3 85.5h1.3"/>
<path d="M229.7 85.5h2.3M232.1 85.5h1.3M233.5 85.5h1.3M234.9 85.5h.5M237 82.9l.6-4.1 .7 4.1M237.2 81.8h.9M254.9 127.6v4.7M336.3 135.8h5.8M342.1 128.8h-10.4v7M216.5 155.5v2.6M216.5 159.3v2.3M250.2 146.2v25.6h43.1"/>
<path d="M254.9 146.2v16.3h38.4M331.7 149.7v22.1M336.3 149.7v12.8M216.5 162.8v2.4M216.5 166.3v2.4M216.5 169.9v2.4M216.5 173.5v2.3M216.5 177v2.3M216.5 180.5v2.4M216.5 184.1v2.4M216.5 187.6v2.4M216.5 191.2v2.4"/>
<path d="M216.5 194.7v2.4M216.5 198.3v2.3M305.8 188v50M216.5 201.8v2.4M216.5 205.4v2.3M216.5 208.9v2.5M312.7 211.3v17.4"/>
<circle cx="221.2" cy="127.6" r=".44"/>
<circle cx="221.2" cy="127.6" r=".28"/>
<circle cx="221.2" cy="127.6" r=".15"/>
<circle cx="250.2" cy="132.3" r=".44"/>
<circle cx="250.2" cy="132.3" r=".28"/>
<circle cx="250.2" cy="132.3" r=".15"/>
<circle cx="254.9" cy="127.6" r=".44"/>
<circle cx="254.9" cy="127.6" r=".28"/>
<circle cx="254.9" cy="127.6" r=".15"/>
</g>
<!-- layer: SYMS -->
<g fill="#000" stroke="#000" stroke-width=".19">
<path d="M246.9 137.9l1-.5 .5 1zM246.9 137.9l.5 1.1 1-.6z"/>
<path d="M251.5 137.9l1-.5 .6 1zM251.5 137.9l.6 1.1 1-.6z"/>
<path d="M213.1 147.2l1.1-.5 .5 1zM213.1 147.2l.6 1.1 1-.6z"/>
<path d="M217.8 147.2l1-.5 .6 1zM217.8 147.2l.5 1.1 1.1-.6z"/>
<path d="M328.3 141.4l1-.5 .6 1zM328.3 141.4l.6 1 1-.5z"/>
<path d="M332.9 141.4l1.1-.5 .5 1zM332.9 141.4l.6 1 1-.5z"/>
<path d="M321.6 164.9l1.1-.6-.5 1.6zM322.7 164.3l-.5 1.6 1-.6z"/>
<path d="M277.4 190.5l1-.6-.4 1.6zM278.4 189.9l-.4 1.6 1-.6z"/>
<path d="M277.4 213.7l1-.5-.4 1.5zM278.4 213.2l-.4 1.5 1-.5z"/>
</g>
<!-- layer: LINK -->
<path d="M249.8 139.2h1.3M251.7 139.2h1.3M216 148.6h1.4M217.9 148.6h1.4M331.2 142.7h1.3M333.1 142.7h1.4" fill="none" stroke="#000" stroke-width=".21"/>
<!-- layer: 0 -->
<g fill="none" stroke="#000" stroke-width=".21">
<path d="M251.4 188.1a3.6 3.6 0 0 1 3.6 .9 2.31 2.31 0 0 1 .2 2.4 2.31 2.31 0 0 1-2 1.3M253.2 192.8a2.31 2.31 0 0 1 2.3 2.3 2.31 2.31 0 0 1-2.3 2.3M253.2 197.4a2.31 2.31 0 0 1 2.3 2.3 2.31 2.31 0 0 1-2.3 2.3M257.8 188.1v27.9M262.5 192.8a2.31 2.31 0 0 0-2.3 2.3 2.31 2.31 0 0 0 2.3 2.3M262.5 197.4a2.31 2.31 0 0 0-2.3 2.3 2.31 2.31 0 0 0 2.3 2.3M264.2 188.1a3.5 3.5 0 0 0-3.5 .9 2.31 2.31 0 0 0-.3 2.4 2.31 2.31 0 0 0 2.1 1.3M252 211.4h1.7M253.2 202.1a2.31 2.31 0 0 1 2.3 2.3 2.31 2.31 0 0 1-2.3 2.3M253.2 206.7a2.31 2.31 0 0 1 2.3 2.3 2.31 2.31 0 0 1-2.3 2.3M258 216.7v4.7M262.5 211.4h1.7"/>
<path d="M262.5 202.1a2.31 2.31 0 0 0-2.3 2.3 2.31 2.31 0 0 0 2.3 2.3M262.5 206.7a2.31 2.31 0 0 0-2.3 2.3 2.31 2.31 0 0 0 2.3 2.3M265.4 211.3l.1 .1M265.5 211.3l-.1 .1M265.5 211.3v.1M265.7 211.3l-.1 .1M265.7 211.3h.1M265.8 211.3v.1M265.8 211.3l.1 .1M265.8 211.3h.1M265.9 211.4v-.1l.1 .1M266.1 211.3h.1"/>
<path d="M266.1 211.2v.1M266.2 211.3v.1M255.2 221.4h5.6M256.1 222.3h3.7M256.8 226.9h-.8v2.9M256.8 226.8a.83 .83 0 0 1 .9 .9 .83 .83 0 0 1-.9 .8h-.8M257 223.2h1.9M258 221.4h.1M258.6 228.2h1M259.9 226.9h-1.3v2.9h1.3"/>
<circle cx="250.8" cy="188.1" r=".57"/>
<circle cx="264.8" cy="188.1" r=".57"/>
<circle cx="251.4" cy="211.4" r=".57"/>
<circle cx="258" cy="216.7" r=".74"/>
<circle cx="264.8" cy="211.4" r=".57"/>
</g>
<!-- layer: Q1_ -->
<circle cx="258" cy="216.7" r=".74" fill="none" stroke="#000" stroke-width=".21"/>
<!-- layer: WIRES_CONTROL -->
<path d="M342.1 135.8h9.1M342.1 128.8h9.1M330.5 162.5h16.3M265.3 188.1h7M286.3 188.1h50.2M265.3 211.4h7M286.3 211.4h50.2M305.8 238h17.4M312.7 228.7h10.5" fill="none" stroke="#000" stroke-width=".19"/>
<!-- layer: XREF -->
<g fill="none" stroke="#000" stroke-width=".21">
<path d="M357.3 135.3l.4-.4v1.7M357.3 128.3l.4-.4v1.7M358.3 134.9h.3M358.3 136.6h.3M358.3 127.9h.3M358.3 129.6h.3M358.4 135.7h.2M358.4 128.7h.2M358.7 134.9a.36 .36 0 0 1 .3 .4 .36 .36 0 0 1-.3 .4 .43 .43 0 0 1 .3 .5M358.7 127.9a.36 .36 0 0 1 .3 .4 .36 .36 0 0 1-.3 .4l.3 .3M359 136.2l-.3 .4M359 129a.41 .41 0 0 1-.3 .6"/>
<path d="M359.6 129.5v.1M359.6 136.5v.1M360.1 135.1v-.2h.7l-.3 1.7M360.1 128.1v-.2h.7l-.3 1.7M352.1 171h.4a.36 .36 0 0 1 .4 .4 .36 .36 0 0 1-.4 .3M352.2 161.7h.4a.36 .36 0 0 1 .3 .3 .36 .36 0 0 1-.3 .4M352.2 163.4h.3M352.3 171.7h.2M352.4 162.4a.44 .44 0 0 1 .5 .6M352.5 171.7l.4 .4M352.8 172.1v.2M352.9 172.3l-.2 .3h-.6"/>
<path d="M352.9 163l-.3 .3M353.4 172.6h.1M353.5 163.3v.1M354 171.4l.4-.4v1.6M354.1 162.1l.3-.4v1.7M341.4 187v-.2h.8l-.4 1.7M342.7 188.4v.1M343.3 188.1a.41 .41 0 0 1 .3-.5 .41 .41 0 0 1 .4 .5M343.3 188.1a.36 .36 0 0 0 .4 .3 .36 .36 0 0 0 .3-.3M344.7 188.5l-.1 .4M345.2 187.9v.2M345.3 187.9a.38 .38 0 0 1 .4-.3 .38 .38 0 0 1 .3 .5"/>
<path d="M345.3 188.1a.36 .36 0 0 0 .3 .3 .36 .36 0 0 0 .4-.3M346.5 188.4v.1M347.1 187.9v.2M347.1 187.9a.38 .38 0 0 1 .5-.3 .38 .38 0 0 1 .2 .5M347.1 188.1a.36 .36 0 0 0 .4 .3 .36 .36 0 0 0 .3-.3M348.5 188.5l-.1 .4M349.1 187.4a.41 .41 0 0 1 .1-.5 .41 .41 0 0 1 .4-.1l.2 .3v.6M349.1 187.4l.3 .3M349.4 187.7h.4M349.8 187.7a.83 .83 0 0 1-.6 .7M350.3 188.4v.1M350.9 188.1a.36 .36 0 0 0 .4 .3 .36 .36 0 0 0 .3-.3"/>
<path d="M351.3 187.6h-.4v.5M351.3 187.6h.3v.5M351.5 186.8l-.4 .3-.2 .4M352.3 188.5l-.1 .4M352.9 187.2l.3-.4v1.7M353.8 187.1a.37 .37 0 0 1 .5-.3 .37 .37 0 0 1 .2 .5M354.5 187.4l-.7 1.1h.7M355.1 188.4v.1M355.7 187.2l.3-.4v1.7M356.8 186.9h.3M356.8 188.4h.3M356.8 186.9a1.59 1.59 0 0 0 0 1.5"/>
<path d="M357.2 186.9a1.59 1.59 0 0 1 0 1.5M341.4 210.3v-.2h.8l-.4 1.7M342.7 211.7v.1M343.3 211.2a.4 .4 0 0 0 .3 .5 .4 .4 0 0 0 .4-.5M343.3 211.2a.36 .36 0 0 1 .4-.4 .36 .36 0 0 1 .3 .4M344.7 211.8l-.1 .3M345.2 211.2v.2M345.3 211.2a.36 .36 0 0 1 .3-.4 .36 .36 0 0 1 .4 .4M346 211.2a.37 .37 0 0 1-.3 .5 .37 .37 0 0 1-.4-.3M346.5 211.7v.1M347.1 211.2v.2M347.1 211.2a.36 .36 0 0 1 .4-.4 .36 .36 0 0 1 .3 .4"/>
<path d="M347.8 211.2a.37 .37 0 0 1-.2 .5 .37 .37 0 0 1-.5-.3M348.5 211.8l-.1 .3M349.1 210.4a.36 .36 0 0 1 .3-.3 .36 .36 0 0 1 .4 .3M349.1 210.5a.4 .4 0 0 0 .3 .5M349.4 211h.4M349.8 210.5a1.05 1.05 0 0 1-.6 1.2M350.3 211.7v.1M350.9 210.3v-.2h.7l-.3 1.7M352.3 211.8l-.1 .3M352.9 210.5l.3-.4v1.7M354.2 210.1a.36 .36 0 0 1 .3 .5M354.2 210l-.4 .3"/>
<path d="M354.5 210.7l-.7 1.1h.7M355.1 211.7v.1M355.7 210.5l.3-.4v1.7M356.8 210.2h.3M356.8 211.6h.3M356.8 210.1a1.59 1.59 0 0 0 0 1.5M357.2 210.1a1.59 1.59 0 0 1 0 1.5M367 232.9l.4-.4v1.7M368.3 232.5l-.4 1.3h1M368.6 233.4v.8M369.4 234.1v.1M370 232.7v-.2h.7l-.3 1.7"/>
<circle cx="343.7" cy="187.1" r=".36"/>
<circle cx="345.6" cy="187.1" r=".36"/>
<circle cx="347.5" cy="187.1" r=".36"/>
<circle cx="343.7" cy="210.4" r=".36"/>
<circle cx="345.6" cy="210.4" r=".36"/>
<circle cx="347.5" cy="210.4" r=".36"/>
</g>
<!-- layer: MISC -->
<g fill="none" stroke="#000" stroke-width=".21">
<path d="M301.9 171.7l2.2 .7-2.2 .7M301.9 174.3v.5M302.5 173.8h1.1M302.5 173.8l-.4 .3-.1 .2M302.5 171.9v1M303.6 173.8l.2 .1 .3 .4M304.1 174.3v.5M306.6 161h.8M307.5 161.7h-1.3l-.2 .2v.7M307.6 161.6l.4 .3 .1 .3M308 160.3v-.5h-2a.89 .89 0 0 0 .4 1.1l.2 .1M308 162.2v.4"/>
<path d="M308.1 160.3a.66 .66 0 0 1-.7 .7M330.7 237.8l2.2 .7-2.2 .7M331.3 239.9h1M331.3 239.9l-.4 .2-.1 .3M331.3 238v1M332.3 239.9l.5 .2 .1 .3M336.3 227.8h-1.3l-.2 .2v.7M336.3 227.8l.5 .2 .1 .3M336.8 226.5v-.6h-2v.5a.66 .66 0 0 0 .6 .7h.8M336.8 228.3v.4M336.9 226.4a.66 .66 0 0 1-.7 .7M330.7 240.4v.4"/>
<path d="M332.9 240.4v.4"/>
</g>
<!-- layer: WIRES -->
<path d="M316.6 171.8h30.1M325.8 162.5h13.7" fill="none" stroke="#000" stroke-width=".21"/>
<!-- layer: PDESC -->
<g fill="none" stroke="#000" stroke-width=".21">
<path d="M209.4 37.1h-.3v3.6h.3M210.4 38.8h.8M211.2 37.5h-.8v2.9h.8M211.2 37.5a.64 .64 0 0 1 .7 .6 .64 .64 0 0 1-.7 .6 .83 .83 0 0 1 .8 .9 .83 .83 0 0 1-.8 .8M213 37.1h.3v3.6h-.3M216 38.7l.9 .5a.7 .7 0 0 1 .2 1 .7 .7 0 0 1-1 .1l-.5-.2M217.1 37.6h-.3a.72 .72 0 0 0-1 .1 .72 .72 0 0 0 .2 1M218.2 37.5v2.1a.83 .83 0 0 0 .8 .8 .83 .83 0 0 0 .9-.8M219.8 37.5v2.1M220.8 39.1h.8M221.6 37.5h-.8v2.9M221.7 37.4a.83 .83 0 0 1 .8 .9 .83 .83 0 0 1-.8 .8"/>
<path d="M223.4 39.1h.8M224.2 37.5h-.8v2.9M224.2 37.4a.83 .83 0 0 1 .9 .9 .83 .83 0 0 1-.9 .8M226 37.5v2.9h1.3M228.3 37.5l1 1.5 1-1.5M229.3 39v1.4M238.9 46h-.8v1h.5a.53 .53 0 0 1 .4 .7M239 47.7l-.2 .3-.7 .1M240.5 46.1a1.97 1.97 0 0 1 0 1.9M240.5 46.1h-.4a1.57 1.57 0 0 0 0 2l.4-.1M241.4 46v2.1M241.4 47h1.1"/>
<path d="M242.5 46v2.1M243.2 46.8h1l-1 1.3h1M200.9 67h-.3v2.6h.3M201.6 69.4l.7-2.1 .7 2.1M201.7 68.8h1.1M203.7 67h.2v2.6h-.2M205.5 69.4v-2.1l.7 1.1 .7-1.1v2.1M207.6 69.4l.7-2.1 .7 2.1M207.8 68.8h1M209.2 72.8v2.1M209.7 67.3l1.4 2.1M209.8 73.8h.8"/>
<path d="M210.8 72.8h-1v2.1h1M211.1 67.3l-1.4 2.1M211.8 69.2v.2M212 72.8h.4M212 72.8l-.4 .2-.1 1.4 .2 .4 .7 .1M213.4 68.2h1M214.4 67.3h-1v2.1M214.6 74.9h.4M214.6 72.8h.4M214.6 72.8l-.3 .1-.3 .4 .1 1.3 .5 .3M215 67.3v1.5M215.7 72.8v2.1h.9"/>
<path d="M216.2 67.3v1.4a.57 .57 0 0 1-.5 .6 .57 .57 0 0 1-.6-.6M217.2 68.1l.6 .4M217.3 74.9l.7-2.1 .7 2.1M217.5 74.3h1M217.9 68.4a.54 .54 0 0 1 .1 .8 .54 .54 0 0 1-.9 0l-.2-.1M218 67.4a.6 .6 0 0 0-.8-.1 .6 .6 0 0 0-.2 .7l.2 .2M218.8 68.2h.7M219.7 73.7l.6 .3M219.7 67.3h-.9v2.1h.9M220.3 74a.54 .54 0 0 1 .1 .8 .54 .54 0 0 1-.8 0l-.2-.1M220.4 72.9a.56 .56 0 0 0-.8 0 .56 .56 0 0 0 .1 .8M221.5 73.7l.7 .3"/>
<path d="M222.2 74a.54 .54 0 0 1 .1 .8 .54 .54 0 0 1-.8 0l-.3-.1M222.3 72.9a.56 .56 0 0 0-.8 0 .56 .56 0 0 0 0 .8M224 73.8h.1M224 74.6v.1M225.7 73.4v.9M225.7 74.3l.1 .3 .5 .3M226.3 72.8h.5M226.3 72.8l-.5 .3-.1 .3M226.5 73.8h.3v1.1h-.5M227.5 72.8v2.1h1M230.1 72.8l-1 2.1M230.8 73.4v.9"/>
<path d="M230.8 74.3l.3 .5 .3 .1M231.4 72.8h.5M231.4 72.8l-.5 .3-.1 .3M231.6 73.8h.3v1.1h-.5M232.6 73.4v.9M232.7 74.3l.1 .3 .5 .3M233.2 72.8h.6M233.3 72.8l-.5 .3-.1 .3M233.5 73.8h.3v1.1h-.6"/>
</g>
<!-- layer: PRTG -->
<g fill="none" stroke="#000" stroke-width=".21">
<path d="M225.2 55.1a.66 .66 0 0 1 .5 1M225.2 55.1l-.5 .3-.2 .2M225.7 56.1l-1.2 2h1.3M226.8 55.1h.6M227.1 56.4h.3M227.5 55.1a.66 .66 0 0 1 .6 .6 .66 .66 0 0 1-.6 .7 .74 .74 0 0 1 .6 1M228.1 57.4a.66 .66 0 0 1-.6 .7h-.7M229.4 55.3a.4 .4 0 0 1 .7 0 2.58 2.58 0 0 1-.2 2.7l-.5-.1M229.5 55.3a2.73 2.73 0 0 0 0 2.5M220.1 80.8l.7-.7v2.9M222.1 80.3a.4 .4 0 0 1 .6 0M222.1 82.9a.4 .4 0 0 0 .6 0"/>
<path d="M222.1 80.3a2.73 2.73 0 0 0 0 2.6M222.8 80.3a2.73 2.73 0 0 1 0 2.6"/>
</g>
<!-- layer: PMISC -->
<path d="M200.5 43.6h.1M200.6 43.6h.1" fill="none" stroke="#000" stroke-width=".21"/>
<!-- layer: WIRES_OPTION -->
<path d="M346.5 238h1.4M346.5 228.7h1.4M348.5 238h1.2M348.5 228.7h1.2M350.3 238h1.1M350.3 228.7h1.1M352 238h1.5M352 228.7h1.5" fill="none" stroke="#000" stroke-width=".19"/>
<!-- layer: WIRES_MULTI -->
<path d="M353.5 228.7v9.3M353.5 233.4h8.1" fill="none" stroke="#000" stroke-width=".47"/>
<text font-size="7.8" x="335.5" y="278.6">9829225378</text>
<g font-size="3.3">
<text x="116.2" y="101.1">[A]</text>
<text x="59" y="271.9">ACD</text>
<text x="97.5" y="272">XD S SERVICE DIAGRAM</text>
<text x="146" y="272">SERVICE DIAGRAM FOR XD SUPPRESSION</text>
<text x="66.5" y="280">WUX</text>
<text x="231.3" y="279">RELEASED</text>
</g>
<g font-size="3.2">
<text x="50.5" y="16.5">1</text>
<text x="87.5" y="16.4">2</text>
<text x="124.6" y="16.7">3</text>
<text x="161.4" y="16.7">4</text>
<text x="195.6" y="16.7">5</text>
<text x="236.1" y="16.7">6</text>
<text x="271.1" y="16.7">7</text>
<text x="308" y="16.7">8</text>
<text x="344.7" y="16.7">9</text>
<text x="379.7" y="16.7">10</text>
<text x="400" y="35.4">A</text>
<text x="399.8" y="74.4">B</text>
<text x="400.1" y="111.6">C</text>
<text x="399.7" y="151.7">D</text>
<text x="400" y="186.6">E</text>
<text x="399.8" y="224.1">F</text>
<text x="400.1" y="265">G</text>
</g>
<g font-size="2.6">
<text x="291.2" y="279">WUXYUYU</text>
<text x="316.9" y="279">9/15/2021</text>
</g>
<g font-size="2.3">
<text x="295.3" y="272">1</text>
<text x="317.4" y="272">3</text>
<text x="328.8" y="272">A3</text>
<text x="381.6" y="270.4">02</text>
<text x="260.5" y="279">1</text>
<text x="266" y="279">11/16/2021</text>
</g>
<g font-size="2.1">
<text x="82.4" y="272">Name</text>
<text x="237.1" y="272">STATUS</text>
<text x="258.5" y="272">Ed.</text>
<text x="267.4" y="272">Date</text>
<text x="281.3" y="272">Prev. Page</text>
<text x="305.8" y="272">Next Page</text>
<text x="335.1" y="270.4">Designation</text>
<text x="374.3" y="270.4">Sheet</text>
<text x="388.6" y="270.4">(14)</text>
<text x="58.3" y="276.7">Drawing owner</text>
<text x="281.3" y="276.1">Drawn by</text>
<text x="311.9" y="276.1">Date</text>
</g>
<g font-size="1.5">
<text x="27.4" y="280.6" transform="rotate(-90 27.4 280.6)">This document is our property and shall not without our permission be altered,</text>
<text x="29.7" y="280.6" transform="rotate(-90 29.7 280.6)">copied, used for manufacturing or communicated to any other person or company.</text>
</g>
</svg>
